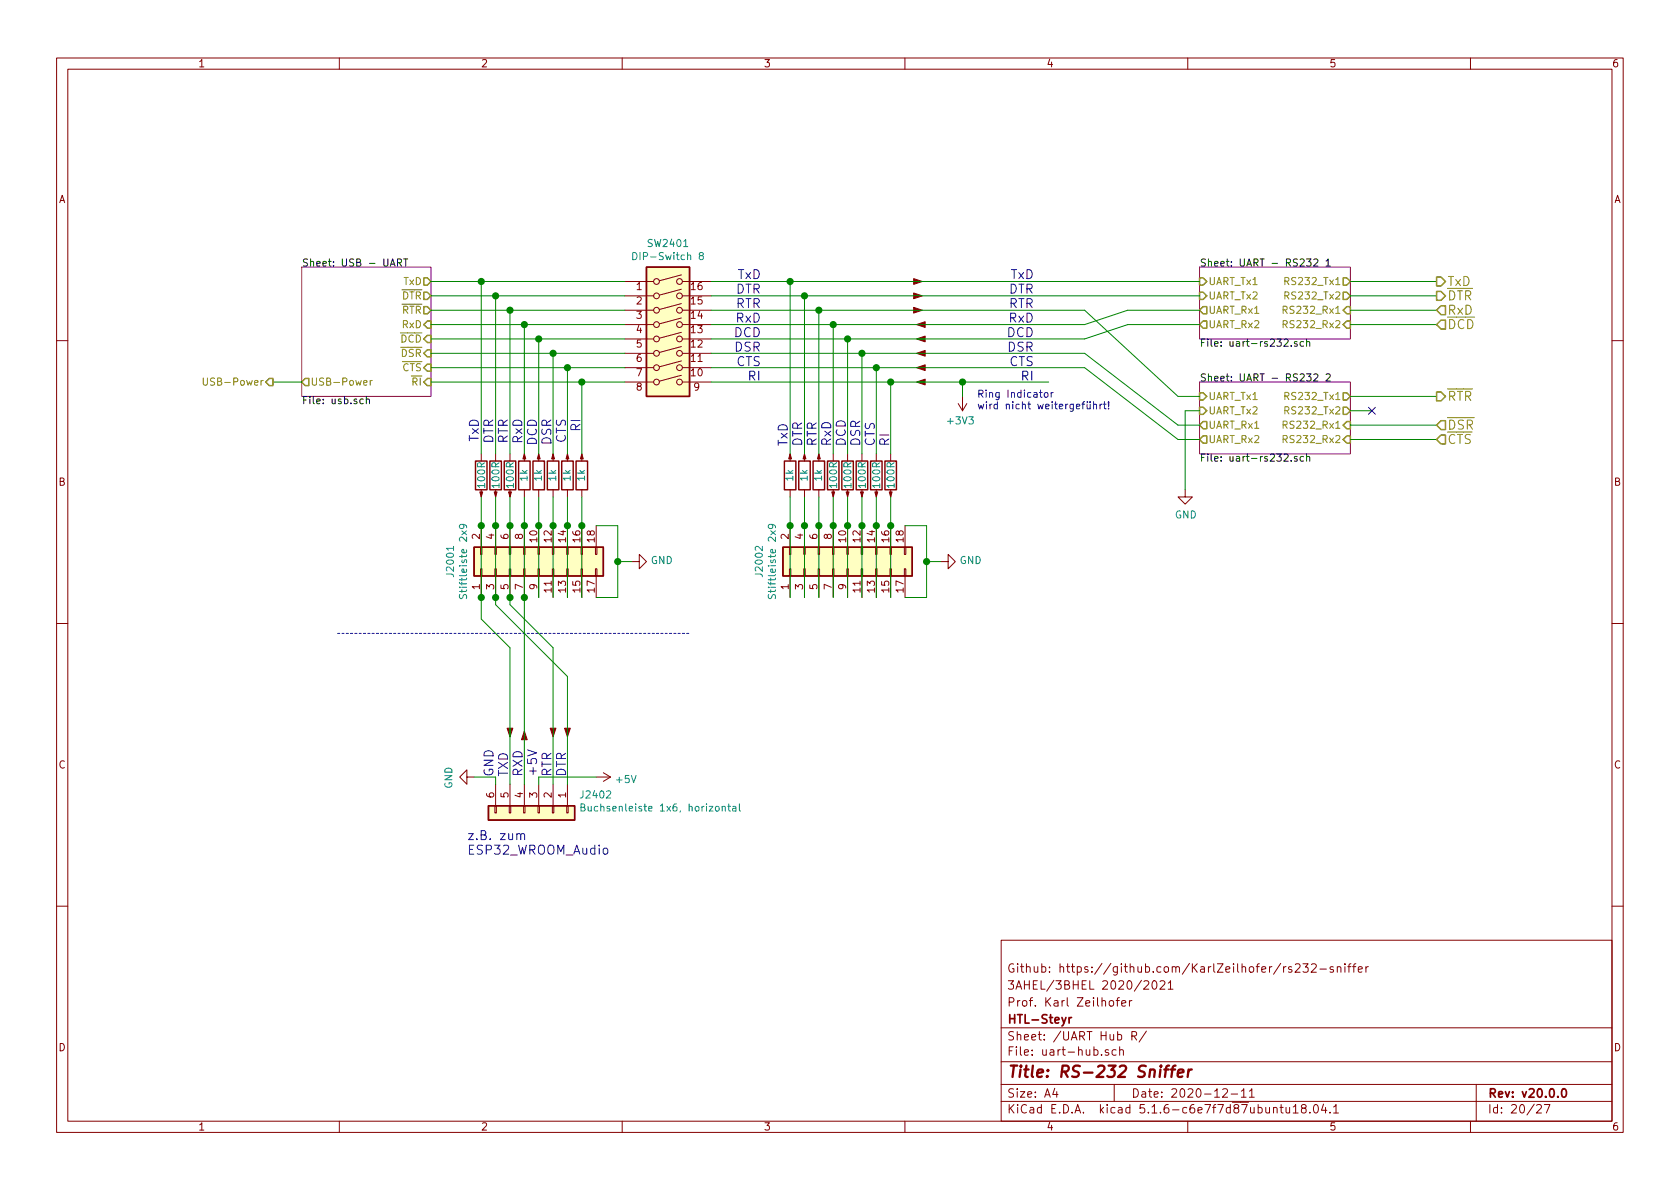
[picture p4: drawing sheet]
<svg xmlns="http://www.w3.org/2000/svg" width="297mm" height="210mm" viewBox="0 0 297 210" stroke-linecap="round" stroke-linejoin="round" font-family="sans-serif">
<g fill="none" stroke="#840000" stroke-width=".18">
<path d="M10 10.3h277v189.9h-277zM12 12.2h273v186.1h-273zM60 10.3v1.9M110 10.3v1.9M160 10.3v1.9M210 10.3v1.9M260 10.3v1.9M110.5 49.8h5.1M110.5 59.9h5.1M110.5 57.4h5.1M110.5 54.9h5.1M110.5 52.3h5.1"/>
<path d="M120.5 58.8l-3.9 1M120.5 56.2l-3.9 1.1M120.5 53.7l-3.9 1M120.5 51.1l-3.9 1.1M120.5 48.6l-3.9 1.1M120.6 49.8h5.1M120.6 59.9h5.1M120.6 57.4h5.1M120.6 54.9h5.1M120.6 52.3h5.1M10 60.2h2M110.5 65h5.1"/>
<path d="M110.5 62.5h5.1M110.5 67.6h5.1M120.5 66.4l-3.9 1M120.5 63.8l-3.9 1.1M120.5 61.3l-3.9 1M120.6 65h5.1M120.6 62.5h5.1M120.6 67.6h5.1M169.4 71.4l.8 1.2M170.2 70.1v2.5M170.9 71.4l-.7 1.2M285 60.2h2"/>
<path d="M85 96.8h.2v1.2h-.2zM85.1 80.3v1.2M85.1 86.6v1.3M85.1 93v3.8M87.5 96.8h.3v1.2h-.3zM87.6 80.3v1.2M87.6 86.6v1.3M87.6 93v3.8M90 96.8h.3v1.2h-.3zM90.2 80.3v1.2M90.2 86.6v1.3M90.2 93v3.8"/>
<path d="M92.6 96.8h.2v1.2h-.2zM92.7 80.3v1.2M92.7 86.6v1.3M92.7 93v3.8M95.1 96.8h.3v1.2h-.3zM95.2 80.3v1.2M95.2 86.6v1.3M95.2 93v3.8M97.7 96.8h.2v1.2h-.2zM97.8 80.3v1.2M97.8 86.6v1.3M97.8 93v3.8"/>
<path d="M100.2 96.8h.3v1.2h-.3zM100.3 80.3v1.2M100.3 86.6v1.3M100.3 93v3.8M102.7 96.8h.3v1.2h-.3zM102.9 80.3v1.2M102.9 86.6v1.3M102.9 93v3.8M105.3 96.8h.2v1.2h-.2zM105.4 93v3.8M111.8 99.3h1.2v-1.3l1.3 1.3-1.3 1.3v-1.3M139.6 96.8h.2v1.2h-.2z"/>
<path d="M139.7 80.3v1.2M139.7 86.6v1.3M139.7 93v3.8M142.1 96.8h.3v1.2h-.3zM142.2 80.3v1.2M142.2 86.6v1.3M142.2 93v3.8M144.7 96.8h.2v1.2h-.2zM144.8 80.3v1.2M144.8 86.6v1.3M144.8 93v3.8M147.2 96.8h.2v1.2h-.2z"/>
<path d="M147.3 80.3v1.2M147.3 86.6v1.3M147.3 93v3.8M149.7 96.8h.3v1.2h-.3zM149.9 80.3v1.2M149.9 86.6v1.3M149.9 93v3.8M152.3 96.8h.2v1.2h-.2zM152.4 80.3v1.2M152.4 86.6v1.3M152.4 93v3.8M154.8 96.8h.3v1.2h-.3z"/>
<path d="M154.9 80.3v1.2M154.9 86.6v1.3M154.9 93v3.8M157.4 96.8h.2v1.2h-.2zM157.5 80.3v1.2M157.5 86.6v1.3M157.5 93v3.8M159.9 96.8h.2v1.2h-.2zM160 93v3.8M166.4 99.3h1.2v-1.3l1.3 1.3-1.3 1.3v-1.3M209.5 86.6v1.3h1.3l-1.3 1.2-1.2-1.2h1.2M10 110.3h2"/>
<path d="M85 100.6h.2v1.2h-.2zM85.1 101.8v3.9M87.5 100.6h.3v1.2h-.3zM87.6 101.8v3.9M90 100.6h.3v1.2h-.3zM90.2 101.8v3.9M92.6 100.6h.2v1.2h-.2zM92.7 101.8v3.9M95.1 100.6h.3v1.2h-.3zM95.2 101.8v3.9M97.7 100.6h.2v1.2h-.2zM97.8 101.8v3.9"/>
<path d="M100.2 100.6h.3v1.2h-.3zM100.3 101.8v3.9M102.7 100.6h.3v1.2h-.3zM102.9 101.8v3.9M105.3 100.6h.2v1.2h-.2zM105.4 101.8v3.9M139.6 100.6h.2v1.2h-.2zM139.7 101.8v3.9M142.1 100.6h.3v1.2h-.3zM142.2 101.8v3.9M144.7 100.6h.2v1.2h-.2zM144.8 101.8v3.9"/>
<path d="M147.2 100.6h.2v1.2h-.2zM147.3 101.8v3.9M149.7 100.6h.3v1.2h-.3zM149.9 101.8v3.9M152.3 100.6h.2v1.2h-.2zM152.4 101.8v3.9M154.8 100.6h.3v1.2h-.3zM154.9 101.8v3.9M157.4 100.6h.2v1.2h-.2zM157.5 101.8v3.9M159.9 100.6h.2v1.2h-.2zM160 101.8v3.9"/>
<path d="M285 110.3h2M82.5 137.4v-1.3l-1.2 1.3 1.2 1.3v-1.3h1.3M87.6 138.7v3.8M90.2 138.7v3.8M92.7 138.7v3.8M95.2 138.7v3.8M97.8 138.7v3.8M100.3 138.7v3.8M105.4 137.4h2.5M106.7 136.6l1.2 .8M107.9 137.4l-1.2 .8M87.5 142.5h.3v1.3h-.3z"/>
<path d="M90 142.5h.3v1.3h-.3zM92.6 142.5h.2v1.3h-.2zM95.1 142.5h.3v1.3h-.3zM97.7 142.5h.2v1.3h-.2zM100.2 142.5h.3v1.3h-.3zM10 160.2h2M177 166.3h108v32h-108zM196.2 177.1l.2-.2 .4 .2 .1 .5-.1 .2-.4 .1-.2-.1zM197.3 176.9h.6M197.9 176.4l-.3 .1v.2v1.2M198.3 177.4l.8-.1-.1-.3-.4-.1-.3 .2 .1 .7h.6M199.7 176.9v1"/>
<path d="M200.1 176.9l-.3 .1-.1 .2M202.3 173.6l.2-.2h.3l.2 .2 .1 .3-.9 1h.9M203.8 173.6l.2-.2a.8 .8 0 0 1 .6 .8 .8 .8 0 0 1-.6 .7l-.2-.1-.1-.4zM205.1 173.6l.2-.2h.4l.3 .5-.9 1h.9M206.6 173.9l.4-.5v1.5M206.6 174.9h.8M227.4 170.9l-.5 .3M228.4 171l-.4-.1-.2 .2 .1 .3 .5 .1v.4h-.6M229 170.6l.2-.2h.4l.3 .5-.9 1h.9M230.4 170.4h.9l-.5 .6 .4 .1v.7l-.2 .1-.6-.1M231.9 170.6l.2-.2h.3l.3 .2v.3l-.9 1h.9M233.4 171.4h1.1"/>
<path d="M235.7 171a.37 .37 0 0 0-.5 .1v.3l.5 .1 .1 .1-.2 .3h-.4M236.4 171.1l.3-.2 .3 .1 .1 .9M236.4 170.9v1M237.8 170.4v.2M237.8 170.9v1M238.3 170.9h.6M238.9 170.4l-.4 .3v1.2M239.1 170.9h.6M239.7 170.4l-.3 .3v1.2M240.2 171.4l.7-.1-.1-.3-.4-.1-.2 .2v.8h.6M241.5 170.9v1M241.9 170.9l-.4 .3"/>
<path d="M285 160.2h2M60 198.3v1.9M110 198.3v1.9M160 198.3v1.9M177 194.8h108M177 191.8h108M177 187.8h108M177 181.8h108M186.5 192.5l-.4 1h1M186.8 193v1M194.8 186.5v.1M196 185.7a.37 .37 0 0 0-.6 .1l.1 .2 .5 .2 .1 .1-.3 .3-.4-.1"/>
<path d="M197 191.8v3M197.3 185.7l-.4-.1-.3 .3 .1 .6 .2 .1 .4-.1M198 185.7a.37 .37 0 0 1 .6 .1v.8M198 185.1v1.5M200.1 183.2l.7-.1 .2-.2-.1-.3-.2-.2h-.6v1.5M200.5 183.2l.5 .7M202.7 182.3l-1.3 2M210 198.3v1.9M216.2 192.7l.2-.2h.4l.2 .5-.9 1h.9M217.7 193.5h1.1M219.5 193l.4-.5v1.5M219.5 194h.8"/>
<path d="M220.9 193l.4-.5v1.5M220.9 194h.9M225.2 196l.2-.2 .3 .1 .1 .9M226.3 195.8h.6M226.5 195.3v1.3l.4 .2M227.4 195.8l.1 .9 .3 .1 .2-.1M228 195.8v1M228.7 195.8l.4-.5v1.5M228.7 196.8h.8M230.4 196l-.3-.2v-.3a.48 .48 0 0 1 .8 0l-.1 .4-.7 .2v.4l.3 .3h.3l.2-.3v-.4l-.2-.1M231.6 196.7v.1M232.4 195.4l.2-.1a.8 .8 0 0 1 .5 .8 .8 .8 0 0 1-.5 .7 1 1 0 0 1-.2-1.4z"/>
<path d="M234 195.2l-.3 1.1h.9M234.4 195.8v1M235.2 196.7v.1M235.8 195.8l.4-.5v1.5M235.8 196.8h.9M260 198.3v1.9M261 191.8v6.5M271.7 195.5l.2-.2h.4l.2 .5-.9 1h.9M273 195.3h1l-.6 1.5"/>
<circle cx="116.1" cy="57.4" r=".51"/>
<circle cx="116.1" cy="59.9" r=".51"/>
<circle cx="116.1" cy="49.8" r=".51"/>
<circle cx="116.1" cy="54.9" r=".51"/>
<circle cx="116.1" cy="52.3" r=".51"/>
<circle cx="120.1" cy="59.9" r=".51"/>
<circle cx="120.1" cy="54.9" r=".51"/>
<circle cx="120.1" cy="52.3" r=".51"/>
<circle cx="120.1" cy="49.8" r=".51"/>
<circle cx="120.1" cy="57.4" r=".51"/>
<circle cx="116.1" cy="65" r=".51"/>
<circle cx="116.1" cy="62.5" r=".51"/>
<circle cx="116.1" cy="67.6" r=".51"/>
<circle cx="120.1" cy="67.6" r=".51"/>
<circle cx="120.1" cy="62.5" r=".51"/>
<circle cx="120.1" cy="65" r=".51"/>
</g>
<path d="M189 179.9v1M189.5 179.9l-.5 .3M276.2 192.7l.3-.2a.8 .8 0 0 1 .5 .8 .8 .8 0 0 1-.5 .7l-.3-.1-.1-.4z" fill="none" stroke="#840000" stroke-width=".3"/>
<path d="M205.9 189.1h.7M206.7 188.4l-.4 .1-.1 .2-.2 1.7M207 189.1h.8M207.8 188.4l-.3 .1-.2 .2-.2 1.7M208.3 189.8l.9-.2v-.4h-.8l-.2 1 .3 .2 .5-.1M210.2 189.1l-.2 1.3M210.7 189.1a.54 .54 0 0 0-.6 .4" fill="none" stroke="#840000" stroke-width=".41"/>
<path d="M53.3 47.2h22.9v22.9h-22.9zM212.1 47.2h26.7v12.7h-26.7zM212.1 67.6h26.7v12.7h-26.7z" fill="none" stroke="#840084" stroke-width=".18"/>
<g fill="none" stroke="#000" stroke-width=".18">
<path d="M69 47.1l.4-1.3 .4 1.3M69.1 46.7h.6M70.3 46.5l.6-.1v-.5l-.1-.1h-.5v1.3M70.6 46.5l.4 .6M71.4 45.8h.7M71.7 45.8v1.3M231 45.8h.8l-.4 .5 .3 .1v.6l-.5 .1-.2-.2M231 60v1.2M232.3 45.9l.5-.1 .2 .1v.2v.2l-.8 .8h.8M234.5 46.1l.3-.3v1.3M234.5 47.1h.7M64.2 70.6h-.3l-.3 .2 .2 .5h.4"/>
<path d="M64.8 70.7l.1-.1h.4v.8M64.8 70.1v1.3M227 60.1l.5-.1 .3 .3-.8 .9h.8M228.3 61.1v.1M229.3 60.4h-.3l-.1 .2v.2l.4 .1v.3h-.4M230.5 60.4h-.4l-.2 .2 .1 .6h.5M231 60.5l.2-.1h.3l.1 .8M231 66.1h.8l-.4 .5 .3 .1v.6l-.5 .1-.2-.1M232.3 66.2l.5-.1 .2 .1v.3v.2l-.8 .7h.8M234.5 66.2l.4-.1 .3 .4-.8 .9h.8M227 80.4l.5-.1 .3 .3-.8 1h.8M228.3 81.4v.2"/>
<path d="M229.3 80.8l-.3-.1-.1 .2v.2l.4 .1v.3h-.4M230.5 80.8l-.4-.1-.2 .2 .1 .6h.5M231 80.8l.2-.1 .3 .1 .1 .8M231 80.3v1.3"/>
</g>
<g fill="none" stroke="#848400" stroke-width=".25">
<path d="M74.9 49.1h.7l.6 .7-.6 .6h-.7zM74.9 51.7h.7l.6 .6-.6 .7h-.7zM74.9 54.2h.7l.6 .7-.6 .6h-.7zM75.6 56.8h.6v1.2h-.6l-.7-.6zM75.6 59.3h.6v1.3h-.6l-.7-.7zM212.1 49.1h.6l.7 .7-.7 .6h-.6zM212.1 51.7h.6l.7 .6-.7 .7h-.6zM212.7 54.2h.7v1.3h-.7l-.6-.6zM212.7 56.8h.7v1.2h-.7l-.6-.6zM237.5 51.7h.6l.7 .6-.7 .7h-.6zM237.5 49.1h.6l.7 .7-.7 .6h-.6zM238.1 56.8h.7v1.2h-.7l-.6-.6z"/>
<path d="M238.1 54.2h.7v1.3h-.7l-.6-.6zM254 51.5h.8l.8 .8-.8 .8h-.8zM254 49h.8l.8 .8-.8 .8h-.8zM254.8 56.6h.8v1.6h-.8l-.8-.8zM254.8 54.1h.8v1.5h-.8l-.8-.7zM47 67.6l.6-.7h.7v1.3h-.7zM54 66.9h.6v1.3h-.6l-.7-.6zM75.6 64.4h.6v1.3h-.6l-.7-.7zM75.6 61.8h.6v1.3h-.6l-.7-.6zM75.6 66.9h.6v1.3h-.6l-.7-.6zM212.1 69.5h.6l.7 .6-.7 .6h-.6zM212.1 72h.6l.7 .6-.7 .7h-.6z"/>
<path d="M212.7 74.5h.7v1.3h-.7l-.6-.6zM212.7 77.1h.7v1.3h-.7l-.6-.7zM237.5 72h.6l.7 .6-.7 .7h-.6zM237.5 69.5h.6l.7 .6-.7 .6h-.6zM238.1 77.1h.7v1.3h-.7l-.6-.7zM238.1 74.5h.7v1.3h-.7l-.6-.6zM254 69.3h.8l.8 .8-.8 .8h-.8zM254.8 76.9h.8v1.6h-.8l-.8-.8zM254.8 74.4h.8v1.6h-.8l-.8-.8z"/>
</g>
<path d="M226.9 57.3h.6v-.5l-.1-.1h-.5v1.3M226.9 54.8h.6v-.5l-.1-.2h-.5v1.3M227.2 52.3l.6-.1v-.5l-.1-.1h-.5v1.3M227.2 49.7l.6-.1v-.4l-.1-.1h-.5v1.2M35.9 66.8v1.1l.3 .2h.4l.1-.2v-1.1M64.3 67.7l.6-.1-.1-.3h-.3l-.2 .2 .1 .6h.4M65.5 67.3v.8M65.8 67.3l-.3 .2M226.9 77.7l.6-.1v-.5l-.1-.1h-.5v1.3M226.9 75.1h.6v-.5l-.1-.1h-.5v1.2M227.2 72.6l.6-.1v-.4l-.1-.2h-.5v1.3M227.2 70l.6-.1v-.4l-.1-.1h-.5v1.3" fill="none" stroke="#848400" stroke-width=".18"/>
<g fill="none" stroke="#840000" stroke-width=".25">
<path d="M114.3 47.2h7.6v22.9h-7.6zM83.8 96.8h22.9v5h-22.9zM84.1 81.5h2v5.1h-2zM86.6 81.5h2v5.1h-2zM89.2 81.5h2v5.1h-2zM91.7 81.5h2v5.1h-2zM94.2 81.5h2.1v5.1h-2.1zM96.8 81.5h2v5.1h-2zM99.3 81.5h2v5.1h-2zM101.9 81.5h2v5.1h-2zM138.4 96.8h22.9v5h-22.9zM138.7 81.5h2v5.1h-2z"/>
<path d="M141.2 81.5h2.1v5.1h-2.1zM143.8 81.5h2v5.1h-2zM146.3 81.5h2v5.1h-2zM148.8 81.5h2.1v5.1h-2.1zM151.4 81.5h2v5.1h-2zM153.9 81.5h2.1v5.1h-2.1zM156.5 81.5h2v5.1h-2zM86.4 142.5h15.2v2.5h-15.2z"/>
</g>
<g fill="#840000" stroke="#840000" stroke-width=".18">
<path d="M139.7 80.3l.3 .8h-.6z"/>
<path d="M92.7 129.3l.5 1.5h-1z"/>
<path d="M142.2 80.3l.3 .8h-.5z"/>
<path d="M144.8 80.3l.2 .8h-.5z"/>
<path d="M152.1 87h.6l-.3 .9z"/>
<path d="M157.2 87h.5l-.2 .9z"/>
<path d="M154.7 87h.5l-.3 .9z"/>
<path d="M92.7 80.3l.3 .8h-.5z"/>
<path d="M95.2 80.3l.3 .8h-.5z"/>
<path d="M97.8 80.3l.2 .8h-.5z"/>
<path d="M100.3 80.3l.3 .8h-.5z"/>
<path d="M99.8 128.8h1l-.5 1.5z"/>
<path d="M102.9 80.3l.2 .8h-.5z"/>
<path d="M97.3 128.8h1l-.5 1.5z"/>
<path d="M89.9 87h.5l-.2 .9z"/>
<path d="M84.8 87h.5l-.2 .9z"/>
<path d="M89.7 128.8h1l-.5 1.5z"/>
<path d="M147.1 87h.5l-.3 .9z"/>
<path d="M87.4 87h.5l-.3 .9z"/>
<path d="M162.1 67.6l1.5-.5v1z"/>
<path d="M162.1 65l1.5-.5v1z"/>
<path d="M162.1 62.5l1.5-.5v1z"/>
<path d="M162.1 59.9l1.5-.5v1z"/>
<path d="M162.1 57.4l1.5-.5v1z"/>
<path d="M161.5 54.4l1.6 .5-1.6 .5z"/>
<path d="M161.5 51.8l1.6 .5-1.6 .5z"/>
<path d="M161.5 49.3l1.6 .5-1.6 .5z"/>
<path d="M149.6 87h.5l-.2 .9z"/>
</g>
<g fill="#ffffc2" stroke="#ffffc2" stroke-width=".18">
<path d="M114.3 47.2h7.6v22.9h-7.6z"/>
<path d="M86.4 142.5h15.2v2.5h-15.2z"/>
<path d="M138.4 96.8h22.9v5h-22.9z"/>
<path d="M83.8 96.8h22.9v5h-22.9z"/>
</g>
<g fill="none" stroke="#008484" stroke-width=".18">
<path d="M111.9 44.6a.64 .64 0 0 1 .7 .7 .64 .64 0 0 1-.7 .6zM123.9 45.2l-.3-.2 .1-.3 .4-.1 .2 .2v.3l-.6 .2-.1 .1v.3l.3 .2h.3l.2-.2-.1-.4-.2-.1M80.2 96.6v.7M81.7 93.9l.8 .7M81.8 92.7l.2 .3v.3l-.2 .2-.5-.2-.1-.3 .2-.2a.87 .87 0 0 1 1.1 .3v.2M82.5 93.9l-.8 .7M136.3 93.9l.8 .7M136.4 92.7l.2 .3v.3l-.2 .2-.5-.2-.1-.3 .2-.2a.87 .87 0 0 1 1.1 .3v.2M137.1 93.9l-.8 .7M81.3 105.1l-.1 .5 .2 .2 .2 .1 .2-.2 .2-.4 .3-.2 .2 .3-.1 .5M135.9 105.1l-.1 .5 .2 .2 .2 .1 .2-.2 .2-.4 .3-.2 .2 .3v.5M102.7 142.8l.6-.1v-.4l-.6-.1v1.2h.5l.3-.2v-.2l-.4-.2"/>
<path d="M127.7 142.7l.2-.1h.3v.8M128.7 142.6h.5M128.9 142.2v1.1l.3 .1M129.6 142.6h.4l.1 .8M130.1 142.9h-.4l-.2 .2 .1 .3h.5M130.7 142.2v1.1l.2 .1"/>
</g>
<path d="M59.7 112h62.2" fill="none" stroke="#0000c2" stroke-width=".18" stroke-dasharray=".4 .4"/>
<g fill="none" stroke="#008400" stroke-width=".18">
<path d="M76.2 57.4h34.3M76.2 59.9h34.3M76.2 49.8h34.3M76.2 54.9h34.3M76.2 52.3h34.3M85.1 49.8v30.5M87.6 52.3v28M90.2 54.9v25.4M92.7 57.4v22.9M95.2 59.9v20.4M125.7 49.8h86.4M125.7 54.9h66.1l16.5 15.2h3.8"/>
<path d="M125.7 52.3h86.4M139.7 49.8v30.5M142.2 52.3v28M144.8 54.9v25.4M147.3 57.4v22.9M149.9 59.9v20.4M212.1 54.9h-12.7l-7.6 2.5h-66.1M212.1 57.4h-12.7l-7.6 2.5h-66.1M238.8 57.4h15.2M238.8 49.8h15.2M238.8 54.9h15.2M238.8 52.3h15.2"/>
<path d="M48.3 67.6h5M76.2 67.6h34.3M76.2 65h34.3M76.2 62.5h34.3M97.8 62.5v17.8M100.3 65v15.3M102.9 67.6v12.7M125.7 67.6h59.7M125.7 65h66.1l16.5 12.7h3.8M125.7 62.5h66.1l16.5 12.7h3.8M152.4 62.5v17.8M154.9 65v15.3"/>
<path d="M157.5 67.6v12.7M170.2 67.6v2.5M212.1 72.6h-2.6v14M238.8 77.7h15.2M238.8 70.1h15.2M238.8 75.2h15.2M238.8 72.6h3.8M85.1 87.9v21.6l5.1 5v24.2M87.6 87.9v19l12.7 12.7v19.1M90.2 87.9v19l7.6 7.6v24.2M92.7 87.9v50.8M95.2 87.9v17.8"/>
<path d="M97.8 87.9v17.8M100.3 87.9v17.8M102.9 87.9v17.8M105.4 93h3.8v12.7h-3.8M109.2 99.3h2.6M139.7 87.9v17.8M142.2 87.9v17.8M144.8 87.9v17.8M147.3 87.9v17.8M149.9 87.9v17.8M152.4 87.9v17.8M154.9 87.9v17.8"/>
<path d="M157.5 87.9v17.8M160 93h3.8v12.7h-3.8M163.8 99.3h2.6M83.8 137.4h3.8v1.3M105.4 137.4h-10.2v1.3"/>
</g>
<g fill="none" stroke="#0000c2" stroke-width=".18">
<path d="M183.8 69.4h.5M184 69v1.1l.3 .2M184.8 69.5l.3-.1 .1 .1v.7l-.3 .1-.3-.3zM185.9 69.4v.9M186.2 69.4l-.3 .2M192.2 71.5l.1 .8h.3l.1-.1M192.3 71v.2M192.7 71v.2M192.7 71.5v.8M193.3 71.6l.2-.1h.3l.1 .8M193.3 71v1.3M194.5 71.5v.8"/>
<path d="M194.9 71.5l-.4 .2M195.1 71.5h.5M195.3 71v1.1l.3 .2M196 72.2v.1M196 71v.8M93.3 132.6l1.6 .5-1.6 .6M91.4 147.6l.2-.2 .4 .1 .1 1M92.1 147.6l.2-.2 .4 .1 .1 1M106.7 150.1l.2-.1 .5 .1 .1 .6-.2 .3h-.4l-.2-.1z"/>
</g>
<g fill="#008400" stroke="#008400" stroke-width=".25">
<circle cx="97.8" cy="62.5" r=".51"/>
<circle cx="163.8" cy="99.3" r=".51"/>
<circle cx="139.7" cy="93" r=".51"/>
<circle cx="102.9" cy="67.6" r=".51"/>
<circle cx="100.3" cy="65" r=".51"/>
<circle cx="142.2" cy="93" r=".51"/>
<circle cx="102.9" cy="93" r=".51"/>
<circle cx="144.8" cy="93" r=".51"/>
<circle cx="95.3" cy="59.9" r=".51"/>
<circle cx="147.3" cy="93" r=".51"/>
<circle cx="92.7" cy="57.4" r=".51"/>
<circle cx="149.9" cy="93" r=".51"/>
<circle cx="90.2" cy="54.9" r=".51"/>
<circle cx="152.4" cy="93" r=".51"/>
<circle cx="87.6" cy="52.3" r=".51"/>
<circle cx="154.9" cy="93" r=".51"/>
<circle cx="85.1" cy="49.8" r=".51"/>
<circle cx="157.5" cy="93" r=".51"/>
<circle cx="109.2" cy="99.3" r=".51"/>
<circle cx="100.3" cy="93" r=".51"/>
<circle cx="97.8" cy="93" r=".51"/>
<circle cx="92.7" cy="105.7" r=".51"/>
<circle cx="95.3" cy="93" r=".51"/>
<circle cx="90.2" cy="105.7" r=".51"/>
<circle cx="92.7" cy="93" r=".51"/>
<circle cx="87.6" cy="105.7" r=".51"/>
<circle cx="90.2" cy="93" r=".51"/>
<circle cx="85.1" cy="105.7" r=".51"/>
<circle cx="87.6" cy="93" r=".51"/>
<circle cx="170.2" cy="67.6" r=".51"/>
<circle cx="85.1" cy="93" r=".51"/>
<circle cx="157.5" cy="67.6" r=".51"/>
<circle cx="154.9" cy="65" r=".51"/>
<circle cx="152.4" cy="62.5" r=".51"/>
<circle cx="149.9" cy="59.9" r=".51"/>
<circle cx="147.3" cy="57.4" r=".51"/>
<circle cx="144.8" cy="54.9" r=".51"/>
<circle cx="142.2" cy="52.3" r=".51"/>
<circle cx="139.7" cy="49.8" r=".51"/>
</g>
<path d="M242 72l1.2 1.2M243.2 72l-1.2 1.2" fill="none" stroke="#000084" stroke-width=".18"/>
<text font-size="2.8" fill="#840000" x="178" y="190.5">Title: RS-232 Sniffer</text>
<g font-size="2.2" fill="#0000c2">
<text x="130" y="51.9">DTR</text>
<text x="130.4" y="49.3">TxD</text>
<text x="178.3" y="51.9">DTR</text>
<text x="178.7" y="49.3">TxD</text>
<text x="129.8" y="59.6">DCD</text>
<text x="130" y="54.5">RTR</text>
<text x="130.2" y="57">RxD</text>
<text x="178.1" y="59.6">DCD</text>
<text x="178.3" y="54.5">RTR</text>
<text x="178.4" y="57">RxD</text>
<text x="129.9" y="62.2">DSR</text>
<text x="130.2" y="64.7">CTS</text>
<text x="178.2" y="62.2">DSR</text>
<text x="178.4" y="64.7">CTS</text>
<text x="132.4" y="67.3">RI</text>
<text x="180.6" y="67.3">RI</text>
<text x="102.6" y="76.1" transform="rotate(-90 102.6 76.1)">RI</text>
<text x="84.7" y="78.1" transform="rotate(-90 84.7 78.1)">TxD</text>
<text x="87.2" y="78.5" transform="rotate(-90 87.2 78.5)">DTR</text>
<text x="89.8" y="78.5" transform="rotate(-90 89.8 78.5)">RTR</text>
<text x="92.4" y="78.4" transform="rotate(-90 92.4 78.4)">RxD</text>
<text x="94.9" y="78.7" transform="rotate(-90 94.9 78.7)">DCD</text>
<text x="97.5" y="78.6" transform="rotate(-90 97.5 78.6)">DSR</text>
<text x="100.1" y="78.4" transform="rotate(-90 100.1 78.4)">CTS</text>
<text x="139.3" y="79" transform="rotate(-90 139.3 79)">TxD</text>
<text x="141.8" y="79" transform="rotate(-90 141.8 79)">DTR</text>
<text x="144.4" y="79" transform="rotate(-90 144.4 79)">RTR</text>
<text x="147" y="79" transform="rotate(-90 147 79)">RxD</text>
<text x="149.5" y="79" transform="rotate(-90 149.5 79)">DCD</text>
<text x="152.1" y="79" transform="rotate(-90 152.1 79)">DSR</text>
<text x="154.7" y="79" transform="rotate(-90 154.7 79)">CTS</text>
<text x="157.2" y="79" transform="rotate(-90 157.2 79)">RI</text>
<text x="87.2" y="137.4" transform="rotate(-90 87.2 137.4)">GND</text>
<text x="89.8" y="137.4" transform="rotate(-90 89.8 137.4)">TXD</text>
<text x="92.4" y="137.4" transform="rotate(-90 92.4 137.4)">RXD</text>
<text x="94.9" y="137.4" transform="rotate(-90 94.9 137.4)">+5V</text>
<text x="97.5" y="137.4" transform="rotate(-90 97.5 137.4)">RTR</text>
<text x="100.1" y="137.4" transform="rotate(-90 100.1 137.4)">DTR</text>
<text x="82.5" y="148.6">z.B. zum</text>
<text x="82.5" y="151.1">ESP32_WROOM_Audio</text>
</g>
<g font-size="2.2" fill="#848400">
<text x="255.9" y="53.1">DTR</text>
<text x="255.9" y="50.6">TxD</text>
<text x="255.9" y="58.2">DCD</text>
<text x="255.9" y="55.6">RxD</text>
<text x="255.9" y="70.9">RTR</text>
<text x="255.9" y="76">DSR</text>
<text x="255.9" y="78.5">CTS</text>
</g>
<g font-size="2.1" fill="#840000">
<text x="178" y="172">Github: https://github.com/KarlZeilhofer/rs232-sniffer</text>
<text x="178" y="178">Prof. Karl Zeilhofer</text>
<text x="178" y="175">3AHEL/3BHEL 2020/2021</text>
<text x="178" y="184">Sheet: /UART Hub R/</text>
<text x="178" y="181">HTL-Steyr</text>
<text x="178" y="186.7">File: uart-hub.sch</text>
<text x="178" y="196.9">KiCad E.D.A. kicad 5.1.6-c6e7f7d87ubuntu18.04.1</text>
<text x="178" y="194.1">Size: A4</text>
<text x="200" y="194.1">Date: 2020-12-11</text>
<text x="263" y="194.1">Rev: v20.0.0</text>
<text x="263" y="196.9">Id: 20/27</text>
</g>
<g font-size="1.8" fill="#840000">
<text x="35" y="11.9">1</text>
<text x="85" y="11.9">2</text>
<text x="135" y="11.9">3</text>
<text x="185" y="11.9">4</text>
<text x="235" y="11.9">5</text>
<text x="285" y="11.9">6</text>
<text x="10.4" y="35.9">A</text>
<text x="285.4" y="35.9">A</text>
<text x="112.5" y="51.3">1</text>
<text x="112.5" y="53.8">2</text>
<text x="122.2" y="53.8">15</text>
<text x="122.2" y="51.3">16</text>
<text x="112.5" y="56.4">3</text>
<text x="112.5" y="58.9">4</text>
<text x="122.2" y="58.9">13</text>
<text x="122.2" y="56.4">14</text>
<text x="112.5" y="61.5">5</text>
<text x="112.5" y="64">6</text>
<text x="122.2" y="64">11</text>
<text x="122.2" y="61.5">12</text>
<text x="112.5" y="66.5">7</text>
<text x="112.5" y="69.1">8</text>
<text x="122.2" y="66.5">10</text>
<text x="122.7" y="69.1">9</text>
<text x="10.4" y="85.9">B</text>
<text x="285.4" y="85.9">B</text>
<text x="84.8" y="95.3" transform="rotate(-90 84.8 95.3)">2</text>
<text x="87.4" y="95.3" transform="rotate(-90 87.4 95.3)">4</text>
<text x="89.9" y="95.3" transform="rotate(-90 89.9 95.3)">6</text>
<text x="92.5" y="95.3" transform="rotate(-90 92.5 95.3)">8</text>
<text x="95" y="95.8" transform="rotate(-90 95 95.8)">10</text>
<text x="97.5" y="95.8" transform="rotate(-90 97.5 95.8)">12</text>
<text x="100.1" y="95.8" transform="rotate(-90 100.1 95.8)">14</text>
<text x="102.6" y="95.8" transform="rotate(-90 102.6 95.8)">16</text>
<text x="105.2" y="95.8" transform="rotate(-90 105.2 95.8)">18</text>
<text x="139.4" y="95.3" transform="rotate(-90 139.4 95.3)">2</text>
<text x="142" y="95.3" transform="rotate(-90 142 95.3)">4</text>
<text x="144.5" y="95.3" transform="rotate(-90 144.5 95.3)">6</text>
<text x="147.1" y="95.3" transform="rotate(-90 147.1 95.3)">8</text>
<text x="149.6" y="95.8" transform="rotate(-90 149.6 95.8)">10</text>
<text x="152.1" y="95.8" transform="rotate(-90 152.1 95.8)">12</text>
<text x="154.7" y="95.8" transform="rotate(-90 154.7 95.8)">14</text>
<text x="157.2" y="95.8" transform="rotate(-90 157.2 95.8)">16</text>
<text x="159.8" y="95.8" transform="rotate(-90 159.8 95.8)">18</text>
<text x="84.8" y="104.2" transform="rotate(-90 84.8 104.2)">1</text>
<text x="87.4" y="104.2" transform="rotate(-90 87.4 104.2)">3</text>
<text x="89.9" y="104.2" transform="rotate(-90 89.9 104.2)">5</text>
<text x="92.5" y="104.2" transform="rotate(-90 92.5 104.2)">7</text>
<text x="95" y="104.2" transform="rotate(-90 95 104.2)">9</text>
<text x="97.5" y="104.7" transform="rotate(-90 97.5 104.7)">11</text>
<text x="100.1" y="104.7" transform="rotate(-90 100.1 104.7)">13</text>
<text x="102.6" y="104.7" transform="rotate(-90 102.6 104.7)">15</text>
<text x="105.2" y="104.7" transform="rotate(-90 105.2 104.7)">17</text>
<text x="139.4" y="104.2" transform="rotate(-90 139.4 104.2)">1</text>
<text x="142" y="104.2" transform="rotate(-90 142 104.2)">3</text>
<text x="144.5" y="104.2" transform="rotate(-90 144.5 104.2)">5</text>
<text x="147.1" y="104.2" transform="rotate(-90 147.1 104.2)">7</text>
<text x="149.6" y="104.2" transform="rotate(-90 149.6 104.2)">9</text>
<text x="152.1" y="104.7" transform="rotate(-90 152.1 104.7)">11</text>
<text x="154.7" y="104.7" transform="rotate(-90 154.7 104.7)">13</text>
<text x="157.2" y="104.7" transform="rotate(-90 157.2 104.7)">15</text>
<text x="159.8" y="104.7" transform="rotate(-90 159.8 104.7)">17</text>
<text x="10.4" y="135.9">C</text>
<text x="285.4" y="135.9">C</text>
<text x="87.4" y="141.1" transform="rotate(-90 87.4 141.1)">6</text>
<text x="89.9" y="141.1" transform="rotate(-90 89.9 141.1)">5</text>
<text x="92.5" y="141.1" transform="rotate(-90 92.5 141.1)">4</text>
<text x="95" y="141.1" transform="rotate(-90 95 141.1)">3</text>
<text x="97.5" y="141.1" transform="rotate(-90 97.5 141.1)">2</text>
<text x="100.1" y="141.1" transform="rotate(-90 100.1 141.1)">1</text>
<text x="10.4" y="185.9">D</text>
<text x="285.4" y="185.9">D</text>
<text x="35" y="199.9">1</text>
<text x="85" y="199.9">2</text>
<text x="135" y="199.9">3</text>
<text x="185" y="199.9">4</text>
<text x="235" y="199.9">5</text>
<text x="285" y="199.9">6</text>
</g>
<g font-size="1.8">
<text x="53.3" y="47.1">Sheet: USB - UART</text>
<text x="212.1" y="47.1">Sheet: UART - RS232 1</text>
<text x="212.1" y="61.3">File: uart-rs232.sch</text>
<text x="53.3" y="71.5">File: usb.sch</text>
<text x="212.1" y="67.5">Sheet: UART - RS232 2</text>
<text x="212.1" y="81.6">File: uart-rs232.sch</text>
</g>
<g font-size="1.8" fill="#008484">
<text x="112.8" y="46">DIP-Switch 8</text>
<text x="114.7" y="43.7">SW2401</text>
<text x="167.7" y="75.1">+3V3</text>
<text x="85.8" y="86.2" transform="rotate(-90 85.8 86.2)">100R</text>
<text x="88.3" y="86.2" transform="rotate(-90 88.3 86.2)">100R</text>
<text x="90.9" y="86.2" transform="rotate(-90 90.9 86.2)">100R</text>
<text x="93.3" y="85" transform="rotate(-90 93.3 85)">1k</text>
<text x="95.8" y="85" transform="rotate(-90 95.8 85)">1k</text>
<text x="98.3" y="85" transform="rotate(-90 98.3 85)">1k</text>
<text x="100.9" y="85" transform="rotate(-90 100.9 85)">1k</text>
<text x="103.4" y="85" transform="rotate(-90 103.4 85)">1k</text>
<text x="140.3" y="85" transform="rotate(-90 140.3 85)">1k</text>
<text x="142.8" y="85" transform="rotate(-90 142.8 85)">1k</text>
<text x="145.3" y="85" transform="rotate(-90 145.3 85)">1k</text>
<text x="148" y="86.2" transform="rotate(-90 148 86.2)">100R</text>
<text x="150.5" y="86.2" transform="rotate(-90 150.5 86.2)">100R</text>
<text x="153.1" y="86.2" transform="rotate(-90 153.1 86.2)">100R</text>
<text x="155.6" y="86.2" transform="rotate(-90 155.6 86.2)">100R</text>
<text x="158.2" y="86.2" transform="rotate(-90 158.2 86.2)">100R</text>
<text x="207.7" y="91.7">GND</text>
<text x="80.3" y="101.7" transform="rotate(-90 80.3 101.7)">J2001</text>
<text x="115.1" y="99.7">GND</text>
<text x="134.9" y="101.7" transform="rotate(-90 134.9 101.7)">J2002</text>
<text x="169.7" y="99.7">GND</text>
<text x="82.6" y="105" transform="rotate(-90 82.6 105)">Stiftleiste 2x9</text>
<text x="137.2" y="105" transform="rotate(-90 137.2 105)">Stiftleiste 2x9</text>
<text x="80" y="139.5" transform="rotate(-90 80 139.5)">GND</text>
<text x="102.9" y="141.2">J2402</text>
<text x="104.3" y="143.5">Buchsenleiste 1x6, horizontal</text>
<text x="109.1" y="138.5">+5V</text>
</g>
<g font-size="1.8" fill="#848400">
<text x="71" y="53">DTR</text>
<text x="71.3" y="50.4">TxD</text>
<text x="213.6" y="50.4">UART_Tx1</text>
<text x="213.6" y="53">UART_Tx2</text>
<text x="227.8" y="53">RS232_Tx2</text>
<text x="227.8" y="50.4">RS232_Tx1</text>
<text x="71" y="55.5">RTR</text>
<text x="71.1" y="58">RxD</text>
<text x="213.6" y="55.5">UART_Rx1</text>
<text x="213.6" y="58">UART_Rx2</text>
<text x="227.6" y="58">RS232_Rx2</text>
<text x="227.6" y="55.5">RS232_Rx1</text>
<text x="70.8" y="60.6">DCD</text>
<text x="70.9" y="63.1">DSR</text>
<text x="71.1" y="65.7">CTS</text>
<text x="37.1" y="68.2">USB-Power</text>
<text x="54.9" y="68.2">USB-Power</text>
<text x="72.9" y="68.2">RI</text>
<text x="213.6" y="70.7">UART_Tx1</text>
<text x="227.8" y="70.7">RS232_Tx1</text>
<text x="213.6" y="73.3">UART_Tx2</text>
<text x="213.6" y="75.8">UART_Rx1</text>
<text x="227.6" y="75.8">RS232_Rx1</text>
<text x="227.8" y="73.3">RS232_Tx2</text>
<text x="213.6" y="78.4">UART_Rx2</text>
<text x="227.6" y="78.4">RS232_Rx2</text>
</g>
<g font-size="1.8" fill="#0000c2">
<text x="172.7" y="70.3">Ring Indicator</text>
<text x="172.7" y="72.4">wird nicht weitergeführt!</text>
</g>
</svg>
